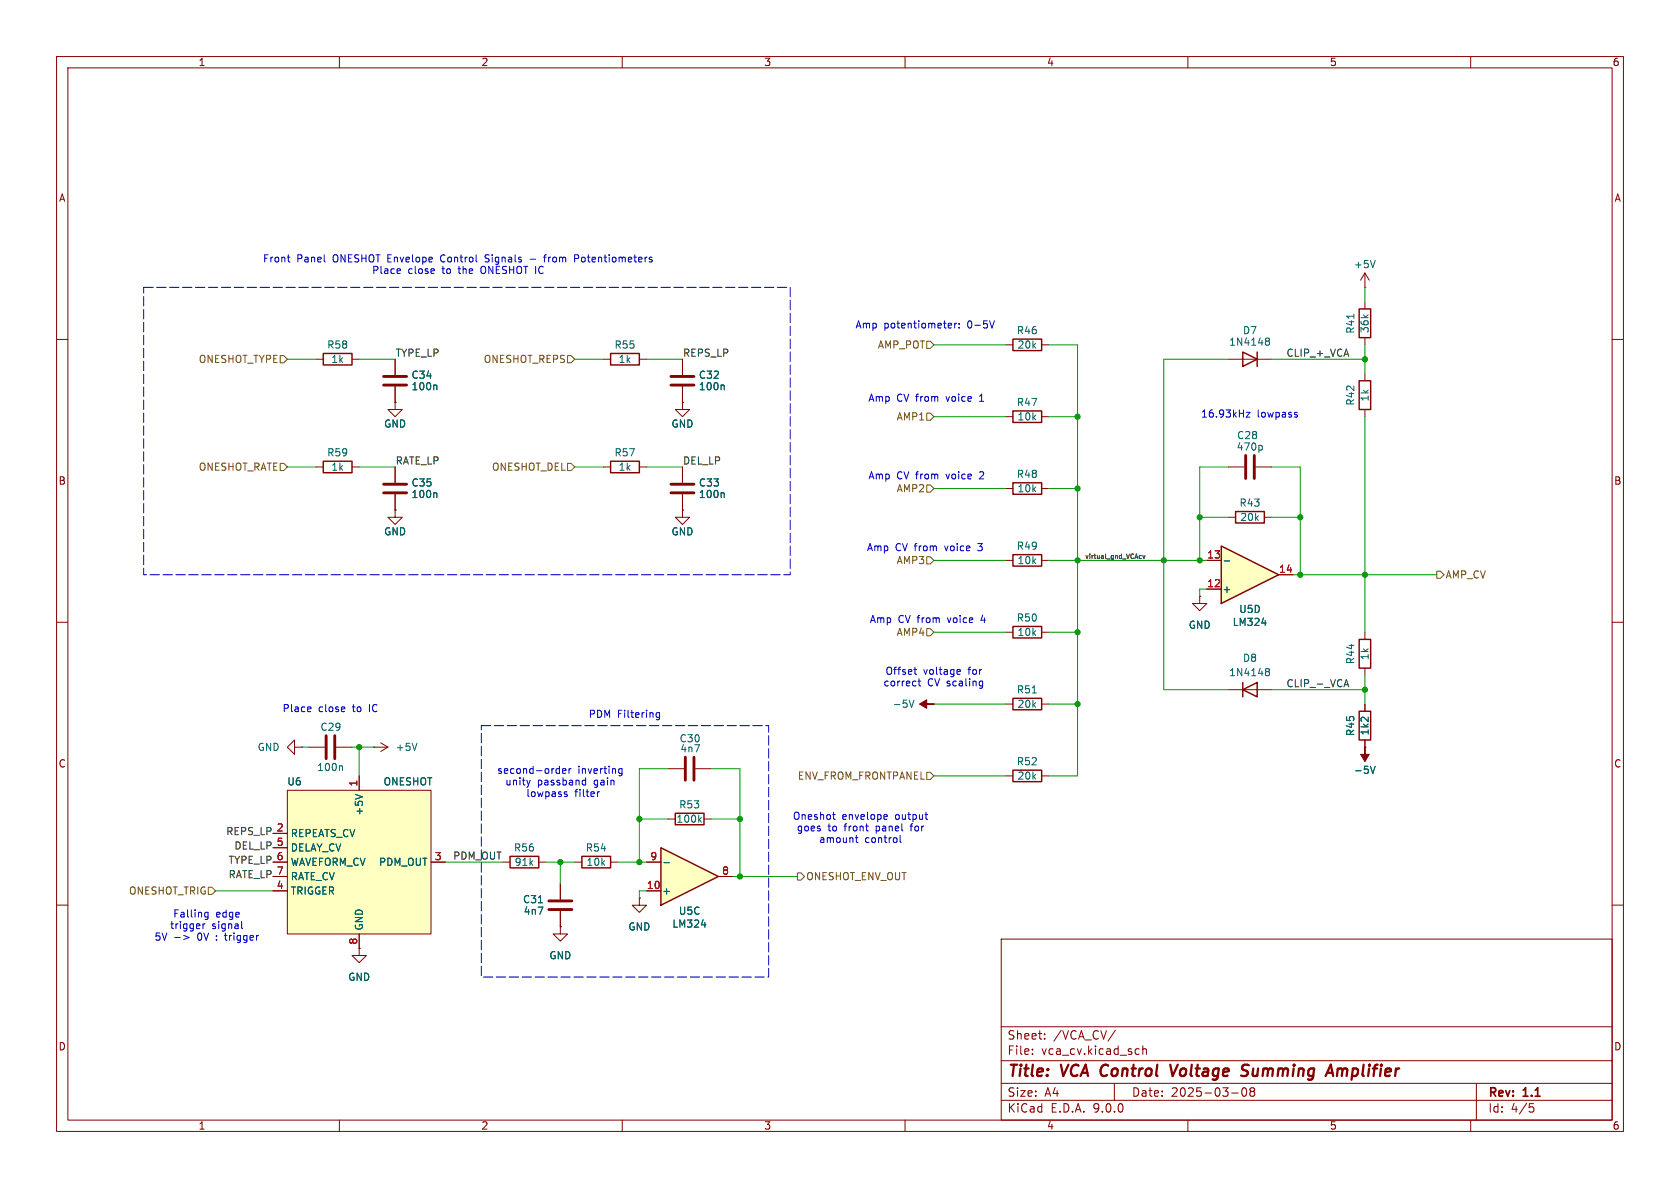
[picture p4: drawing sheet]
<svg xmlns="http://www.w3.org/2000/svg" width="297mm" height="210mm" viewBox="0 0 297 210" stroke-linecap="round" stroke-linejoin="round" font-family="sans-serif">
<g fill="none" stroke="#840000" stroke-width=".18">
<path d="M10 10h277v190h-277zM12 12h273v186h-273zM60 10v2M110 10v2M160 10v2M210 10v2M260 10v2M241.3 50.8h.1M241.3 48.3v2.5M241.3 48.3l-.8 1.2M241.3 48.3l.8 1.2M10 60h2"/>
<path d="M55.9 63.5h1.2M62.2 63.5h1.3M69.8 71.1v1.3h1.3l-1.3 1.3-1.2-1.3h1.2M69.8 71.1h.1M106.7 63.5h1.2M113 63.5h1.3M120.6 71.1v1.3h1.3l-1.3 1.3-1.2-1.3h1.2M120.6 71.1h.1M120.6 63.5v2.8M120.6 68.3v2.8M217.2 63.5h7.6M241.3 66v1.3"/>
<path d="M241.3 72.4v1.3M285 60h2M10 110h2M285 110h2M118.1 135.9h2.8M122.9 135.9h2.8M177.8 124.5h1.3M177.8 137.2h1.3M184.1 124.5h1.3M184.1 137.2h1.3M241.3 132.1h.1M113 158.8v1.2h1.3l-1.3 1.3-1.2-1.3h1.2"/>
<path d="M113 158.8h.1M118.1 144.8h1.3M124.5 144.8h1.2M10 160h2M177 166h108v32h-108zM285 160h2M60 198v2M110 198v2M160 198v2M177 194.5h108M177 191.5h108M177 187.5h108"/>
<path d="M177 181.5h108M182.5 186.3v.1M182.5 185.5v.1M184.7 183.6v.1M184.7 182.8v.1M197 191.5v3M197.2 182.1l-1.3 2M201 185.4l.4 .1M201.4 186.3l-.4 .1M202 185.5l.2-.1 .4 .1 .1 .9M202 184.9v1.5M210 198v2"/>
<path d="M217.7 193.2h1.2M219.7 192.4l.2-.1a.81 .81 0 0 1 .6 .6 .81 .81 0 0 1-.3 .8l-.2 .1a.81 .81 0 0 1-.3-1.4zM221.2 192.9l-.2 .3v.5l.2 .1 .5-.1 .1-.2-.1-.4-.2-.2M221.2 192.3l-.2 .3 .2 .3M221.2 192.9h.3M221.7 192.4l.1 .3-.3 .2M260 198v2M261 191.5v6.5M270.4 195.1h.7M270.5 195.7h.4l.3 .3-.2 .5-.5 .1"/>
</g>
<path d="M206.9 188.2l.4 2 .9-2M219.7 189.1l.6 .2a.49 .49 0 0 1 .3 .5 .49 .49 0 0 1-.4 .4h-.5M220.8 188.3a.85 .85 0 0 0-1.1 .1M236.5 188.9l-.2 1.3M237.1 188.9l-.6 .2" fill="none" stroke="#840000" stroke-width=".4"/>
<path d="M57.1 62.5h5.1v2h-5.1zM107.9 62.5h5.1v2h-5.1zM219.7 62.2l2.5 1.3-2.5 1.3zM222.2 62.2v2.6M240.3 67.3h2v5.1h-2zM179.1 123.4h5v2.1h-5zM179.1 136.1h5v2.1h-5zM119.4 143.8h5.1v2h-5.1z" fill="none" stroke="#840000" stroke-width=".25"/>
<path d="M223.8 59.8h.4l.2 .1v.2l-.2 .2M243.1 46l-.4 1.3M127.8 68.1l.2 .1v.7M223.8 60.2l.1 .1M223.9 60.3h.3M223.9 60.3l-.1 .1M224.2 60.3l.2 .2v.4l-.2 .1h-.4M182.5 122.5h.7M242.3 135.5l.4 1.2 .4-1.2M123.6 144.9l.4 .5M124 144.5l-.5 .5" fill="none" stroke="#006464" stroke-width=".18"/>
<path d="M241.3 132.1v1.3h.8l-.8 1.2-.8-1.2h.8z" fill="#840000" stroke="#840000" stroke-width=".18"/>
<path d="M118.6 68.1h4.1M118.6 66.5h4.1M121.2 133.9v4M122.7 133.9v4" fill="none" stroke="#840000" stroke-width=".51"/>
<path d="M116.8 149.9l10.2 5-10.2 5.1z" fill="#ffffc2"/>
<path d="M90.2 151.4h5v2h-5zM102.9 151.4h5v2h-5zM116.8 149.9l10.2 5-10.2 5.1z" fill="none" stroke="#840000" stroke-width=".25"/>
<g fill="none" stroke="#840000" stroke-width=".18">
<path d="M69.8 63.5v2.8M69.8 68.3v2.8M88.9 152.4h1.3M95.2 152.4h1.3M99.1 156.2v2.8M101.6 152.4h1.3M107.9 152.4h1.3M114.3 157.5h2.5M114.3 152.4h2.5M127 154.9h2.5M99.1 163.8v1.3h1.2l-1.2 1.3-1.3-1.3h1.3M99.1 163.8h.1"/>
<path d="M99.1 161v2.8"/>
</g>
<path d="M77 68.1l.2 .1v.7M95.2 159.6h.7M117.4 152.5h.9M124 163.5h.8" fill="none" stroke="#006464" stroke-width=".18"/>
<path d="M67.8 68.1h4.1M67.8 66.5h4.1M97 159.3h4.1M97 160.8h4.1" fill="none" stroke="#840000" stroke-width=".51"/>
<path d="M50.8 139.7h25.4v25.4h-25.4z" fill="#ffffc2"/>
<g fill="none" stroke="#840000" stroke-width=".18">
<path d="M55.9 82.6h1.2M62.2 82.6h1.3M69.8 90.2v1.2h1.3l-1.3 1.3-1.2-1.3h1.2M69.8 90.2h.1M69.8 82.6v2.7M69.8 87.4v2.8M106.7 82.6h1.2M113 82.6h1.3M120.6 90.2v1.2h1.3l-1.3 1.3-1.2-1.3h1.2M120.6 90.2h.1M120.6 82.6v2.7M120.6 87.4v2.8"/>
<path d="M177.8 86.4h1.3M177.8 99.1h1.3M184.1 86.4h1.3M184.1 99.1h1.3M241.3 111.8v1.2M241.3 118.1v1.3M50.8 139.7h25.4v25.4h-25.4zM52.1 132.1v-1.3l-1.3 1.3 1.3 1.3v-1.3h1.2M53.3 132.1h.1M54.6 132.1h2.8M59.4 132.1h2.8M63.5 137.2v2.5"/>
<path d="M48.3 147.3h2.5M48.3 149.9h2.5M48.3 152.4h2.5M48.3 154.9h2.5M48.3 157.5h2.5M76.2 152.4h2.5M63.5 167.6v1.3h1.3l-1.3 1.3-1.3-1.3h1.3M63.5 167.6h.1M63.5 165.1v2.5"/>
</g>
<path d="M77 87.1l.2 .2v.7M127.8 87.1l.2 .2v.7M60.4 135.4l.1 .2v.6M62.8 140.4l1.3 .5" fill="none" stroke="#006464" stroke-width=".18"/>
<path d="M57.1 81.5h5.1v2.1h-5.1zM107.9 81.5h5.1v2.1h-5.1zM179.1 85.3h5v2.1h-5zM179.1 98h5v2.1h-5zM240.3 113h2v5.1h-2z" fill="none" stroke="#840000" stroke-width=".25"/>
<path d="M67.8 87.1h4.1M67.8 85.6h4.1M118.6 87.1h4.1M118.6 85.6h4.1M57.7 130v4.1M59.2 130v4.1" fill="none" stroke="#840000" stroke-width=".51"/>
<path d="M215.9 96.5l10.2 5.1-10.2 5.1z" fill="#ffffc2"/>
<path d="M179.1 59.9h5v2.1h-5zM240.3 54.6h2v5.1h-2zM179.1 72.6h5v2.1h-5zM215.9 96.5l10.2 5.1-10.2 5.1zM218.4 90.4h5.1v2.1h-5.1zM179.1 110.7h5v2.1h-5zM219.7 121.9l2.5-1.2v2.5zM219.7 120.7v2.5M240.3 125.7h2v5.1h-2z" fill="none" stroke="#840000" stroke-width=".25"/>
<g fill="none" stroke="#840000" stroke-width=".18">
<path d="M241.3 53.3v1.3M241.3 59.7v1.3M69.8 71.1h.1M69.8 63.5v2.8M69.8 68.3v2.8M120.6 71.1h.1M120.6 63.5v2.8M120.6 68.3v2.8M177.8 73.7h1.3M177.8 61h1.3M184.1 73.7h1.3M184.1 61h1.3"/>
<path d="M69.8 90.2h.1M69.8 82.6v2.7M69.8 87.4v2.8M120.6 90.2h.1M120.6 82.6v2.7M120.6 87.4v2.8M213.4 99.1h2.5M217.2 91.4h1.2M217.2 82.6h2.8M222 82.6h2.8M223.5 91.4h1.3M177.8 111.8h1.3"/>
<path d="M184.1 111.8h1.3M212.1 105.4v1.3h1.3l-1.3 1.3-1.3-1.3h1.3M212.1 105.4h.1M213.4 104.1h2.5M226.1 101.6h2.5M63.5 137.2v2.5M66 132.1h.1M66 132.1h2.6M67.3 131.3l1.3 .8M68.6 132.1l-1.3 .7M165.1 124.5h.1M217.2 121.9h7.6"/>
<path d="M241.3 132.1h.1M241.3 124.5v1.2M241.3 130.8v1.3M48.3 157.5h2.5M48.3 152.4h2.5M48.3 154.9h2.5M48.3 147.3h2.5M48.3 149.9h2.5M76.2 152.4h2.5M99.1 156.2v2.8M113 158.8h.1M114.3 157.5h2.5"/>
<path d="M114.3 152.4h2.5M127 154.9h2.5M63.5 167.6h.1M63.5 165.1v2.5M99.1 163.8h.1M99.1 161v2.8"/>
</g>
<g fill="none" stroke="#006464" stroke-width=".18">
<path d="M239.3 55.5v.8M77 68.1l.2 .1v.7M127.8 68.1l.2 .1v.7M222.9 78.7l.3 .3v.3l-.3 .3M77 87.1l.2 .2v.7M127.8 87.1l.2 .2v.7M216.4 99.2h1M223.1 110.1h.8M223.8 118.7h.1M223.8 118.2h.4l.2 .1v.2l-.2 .2M223.9 118.7h.3M223.9 118.7l-.1 .1"/>
<path d="M224.2 118.7l.2 .3v.3l-.2 .2-.4-.1M73.7 131.4l-.4 1.3M160.7 123.8l.5 1.2 .4-1.2M242.3 135.5l.4 1.2 .4-1.2M62.8 140.4l1.3 .5M95.2 159.6h.7M117.4 152.5h.9M124 163.5h.8"/>
</g>
<path d="M162.6 124.5l1.2-.8v.8h1.3h-1.3v.7z" fill="#840000" stroke="#840000" stroke-width=".18"/>
<path d="M220.2 80.5v4.1M221.7 80.5v4.1" fill="none" stroke="#840000" stroke-width=".51"/>
<g fill="none" stroke="#725600" stroke-width=".18">
<path d="M49.5 62.9h.7l.6 .6-.6 .6h-.7zM100.3 62.9h.7l.6 .6-.6 .6h-.7zM163.8 60.3h.7l.6 .7-.6 .6h-.7zM163.8 73h.7l.6 .7-.6 .6h-.7zM49.5 81.9h.7l.6 .7-.6 .6h-.7zM100.3 81.9h.7l.6 .7-.6 .6h-.7zM163.8 85.7h.7l.6 .7-.6 .6h-.7zM163.8 98.4h.7l.6 .7-.6 .6h-.7zM163.8 111.1h.7l.6 .7-.6 .6h-.7zM254 101h.6l.7 .6-.7 .6h-.6zM163.8 136.5h.7l.6 .7-.6 .6h-.7zM36.8 156.8h.7l.6 .7-.6 .6h-.7z"/>
<path d="M141 154.3h.6l.6 .6-.6 .7h-.6z"/>
</g>
<path d="M201.5 98.2h.3M201.8 98.7h-.3M202 98.2l.2 .5 .2-.5M237.7 121h.6M238 120.1l.4 1.3" fill="none" stroke="#0f0f0f" stroke-width=".18"/>
<g fill="none" stroke="#009600" stroke-width=".18">
<path d="M241.3 50.8v2.5M50.8 63.5h5.1M63.5 63.5h6.3M101.6 63.5h5.1M114.3 63.5h6.3M165.1 61h12.7M165.1 73.7h12.7M185.4 61h5.1v76.2h-5.1M185.4 73.7h5.1M217.2 63.5h-11.5v58.4h11.5M224.8 63.5h16.5M241.3 61v5"/>
<path d="M241.3 73.7v38.1M50.8 82.6h5.1M63.5 82.6h6.3M101.6 82.6h5.1M114.3 82.6h6.3M165.1 99.1h12.7M165.1 86.4h12.7M185.4 99.1h28M185.4 86.4h5.1M212.1 91.4h5.1M217.2 82.6h-5.1v16.5M224.8 82.6h5.1v19"/>
<path d="M224.8 91.4h5.1M165.1 111.8h12.7M185.4 111.8h5.1M213.4 104.1h-1.3v1.3M228.6 101.6h25.4M241.3 119.4v5.1M53.3 132.1h1.3M62.2 132.1h3.8M63.5 132.1v5.1M118.1 135.9h-5.1v16.5M125.7 135.9h5.1v19M165.1 137.2h12.7"/>
<path d="M165.1 124.5h12.7M185.4 124.5h5.1M224.8 121.9h16.5M38.1 157.5h10.2M78.7 152.4h10.2M96.5 152.4h5.1M99.1 152.4v3.8M109.2 152.4h5.1M113 144.8h5.1M114.3 157.5h-1.3v1.3M125.7 144.8h5.1M129.5 154.9h11.5"/>
</g>
<g fill="none" stroke="#0000c2" stroke-width=".18">
<path d="M50.8 45.5h.5M51 46.2l.3 .1M57.4 46.2l.1 .1M70.6 47.5l.2 .3-.6 .1M70.7 48.3l-.1 .1M85.7 46.2l.2 .1M86 45l-.3 .3 .3 .3M93.7 45.8h1M96.1 45.5h.5M96.6 45l-.3 .2v1.1M101.6 45.7l.6-.1 .1-.1v-.3l-.7-.2v1.3M115.3 45.9v.3"/>
<path d="M167.8 57.1l.4 .1v.2l-.6 .2M168.2 57.9l-.4 .1M168.8 57.1v.9M169.1 57.1l-.3 .3M169.6 57.9v.1M169.6 57.2v.1M175.8 56.7l-.4 1.3M173.2 70.9h.7M173.3 70h-.1M220.3 72.9h.7l-.7 .8h.7M229 72.9h.3M229 73.3l.3 .1 .1 .2-.2 .1h-.2"/>
<path d="M161.6 118.4h.4M161.7 117.9v1.1l.3 .2M162.5 120v1.1l.3 .2M169.4 118.4h.3l.1 .3-.6 .1M169.7 119.1l-.3 .1M54.8 125l.2 .3-.6 .1M54.9 125.7l-.1 .1M93.7 137.9l-.3 .9M98.8 135.9h.1M98.9 135.5v1.2M98.9 136.7h-.1M99.4 136.3l.7-.1-.1-.3h-.4l-.2 .2 .1 .6h.5"/>
<path d="M100.6 135.9v.8M101 135.9l-.4 .2M103.2 137.9l.3 .1M103.5 137.5v1.3M103.5 138.7l-.3 .1M105.6 140v.8M106 140l-.4 .2M110 135.9h-.4l-.2 .2 .1 .6h.5M110 135.9v1l-.3 .2h-.3M116.6 126v1l-.2 .2h-.3M116.6 126h-.4l-.2 .2 .1 .6h.5M162.3 120.4h.5"/>
<path d="M173.4 120.4l.3 .1M173.7 121.2l-.3 .1M173.7 120.4v1l-.2 .3M99.8 140.3l.5 .3-.1 .2h-.3M99.8 140h.4M147.2 144h.5M147.4 143.6v1.1l.3 .1M151.2 148.1h.5M151.4 147.7v1.1l.3 .1M156.4 144l.4 .1 .1 .2-.6 .1M156.8 144.8h-.4M159.1 147.7v1.1l.2 .1"/>
<path d="M163.5 144h.5M163.8 144.8h.2M30.9 165.7h1M32.5 165.4l.9 .3-.9 .4M35.9 163.3v.9M36 163.4l-.1 .2M36.2 162l.2 .1h.4M36.8 161.3v1l-.3 .2h-.3M36.8 161.3h-.4l-.2 .1M42.7 162.9v1.1l.2 .2"/>
</g>
<path d="M25.4 50.8h114.3v50.8h-114.3zM85.1 128.3h50.8v44.4h-50.8z" fill="none" stroke="#0000c2" stroke-width=".18" stroke-dasharray="1.7 .6"/>
<g fill="#009600" stroke="#009600" stroke-width=".18">
<circle cx="113" cy="144.8" r=".46"/>
<circle cx="130.8" cy="154.9" r=".46"/>
<circle cx="130.8" cy="144.8" r=".46"/>
<circle cx="63.5" cy="132.1" r=".46"/>
<circle cx="99.1" cy="152.4" r=".46"/>
<circle cx="113" cy="152.4" r=".46"/>
<circle cx="190.5" cy="124.5" r=".46"/>
<circle cx="212.1" cy="91.4" r=".46"/>
<circle cx="205.7" cy="99.1" r=".46"/>
<circle cx="190.5" cy="99.1" r=".46"/>
<circle cx="190.5" cy="73.7" r=".46"/>
<circle cx="190.5" cy="86.4" r=".46"/>
<circle cx="190.5" cy="111.8" r=".46"/>
<circle cx="229.9" cy="101.6" r=".46"/>
<circle cx="241.3" cy="101.6" r=".46"/>
<circle cx="212.1" cy="99.1" r=".46"/>
<circle cx="241.3" cy="121.9" r=".46"/>
<circle cx="229.9" cy="91.4" r=".46"/>
<circle cx="241.3" cy="63.5" r=".46"/>
</g>
<g font-size="2.8" fill="#840000">
<text x="178" y="190.9">Title:</text>
<text x="187.7" y="190.9">VCA Control</text>
<text x="208.6" y="190.9">Voltage</text>
<text x="222" y="190.9">Summing</text>
<text x="237.9" y="190.9">Amplifier</text>
</g>
<g font-size="2.1" fill="#840000">
<text x="178" y="184">Sheet:</text>
<text x="186.2" y="184">/VCA_CV/</text>
<text x="178" y="186.7">File:</text>
<text x="184.1" y="186.7">vca_cv.kicad_sch</text>
<text x="178" y="196.9">KiCad</text>
<text x="178" y="194.1">Size:</text>
<text x="184.7" y="194.1">A4</text>
<text x="185.7" y="196.9">E.D.A.</text>
<text x="193.3" y="196.9">9.0.0</text>
<text x="200" y="194.1">Date:</text>
<text x="207" y="194.1">2025-03-08</text>
<text x="263" y="194.3">Rev:</text>
<text x="263" y="196.9">Id:</text>
<text x="267.1" y="196.9">4/5</text>
<text x="269.4" y="194.3">1.1</text>
</g>
<g font-size="1.8" fill="#840000">
<text x="35" y="11.9">1</text>
<text x="85" y="11.9">2</text>
<text x="135" y="11.9">3</text>
<text x="185" y="11.9">4</text>
<text x="235" y="11.9">5</text>
<text x="285" y="11.9">6</text>
<text x="10.3" y="35.9">A</text>
<text x="285.3" y="35.9">A</text>
<text x="10.3" y="85.9">B</text>
<text x="285.3" y="85.9">B</text>
<text x="10.3" y="135.9">C</text>
<text x="285.3" y="135.9">C</text>
<text x="10.3" y="185.9">D</text>
<text x="285.3" y="185.9">D</text>
<text x="35" y="199.9">1</text>
<text x="85" y="199.9">2</text>
<text x="135" y="199.9">3</text>
<text x="185" y="199.9">4</text>
<text x="235" y="199.9">5</text>
<text x="285" y="199.9">6</text>
</g>
<g font-size="1.8" fill="#0000c2">
<text x="46.4" y="46.5">Front</text>
<text x="52.5" y="46.5">Panel</text>
<text x="59" y="46.5">ONESHOT Envelope</text>
<text x="78.4" y="46.5">Control</text>
<text x="86.4" y="46.5">Signals</text>
<text x="97.3" y="46.5">from</text>
<text x="102.8" y="46.5">Potentiometers</text>
<text x="65.7" y="48.5">Place</text>
<text x="72.1" y="48.5">close</text>
<text x="78.3" y="48.5">to</text>
<text x="81.4" y="48.5">the</text>
<text x="85.5" y="48.5">ONESHOT IC</text>
<text x="151.1" y="58.3">Amp</text>
<text x="156.2" y="58.3">potentiometer:</text>
<text x="171.1" y="58.3">0-5V</text>
<text x="153.4" y="71.2">Amp</text>
<text x="158.5" y="71.2">CV from</text>
<text x="167.6" y="71.2">voice</text>
<text x="173.6" y="71.2">1</text>
<text x="212.2" y="74">16.93kHz</text>
<text x="222.2" y="74">lowpass</text>
<text x="153.4" y="84.9">Amp</text>
<text x="158.5" y="84.9">CV from</text>
<text x="167.6" y="84.9">voice</text>
<text x="173.6" y="84.9">2</text>
<text x="153.2" y="97.6">Amp</text>
<text x="158.3" y="97.6">CV from</text>
<text x="167.3" y="97.6">voice</text>
<text x="173.4" y="97.6">3</text>
<text x="153.7" y="110.3">Amp</text>
<text x="158.8" y="110.3">CV from</text>
<text x="167.8" y="110.3">voice</text>
<text x="173.9" y="110.3">4</text>
<text x="156.4" y="119.4">Offset</text>
<text x="163.2" y="119.4">voltage</text>
<text x="171.3" y="119.4">for</text>
<text x="156.1" y="121.4">correct</text>
<text x="164" y="121.4">CV scaling</text>
<text x="49.9" y="126.1">Place</text>
<text x="56.3" y="126.1">close</text>
<text x="62.5" y="126.1">to</text>
<text x="65.5" y="126.1">IC</text>
<text x="104" y="127.1">PDM Filtering</text>
<text x="87.8" y="136.9">second-order</text>
<text x="102.1" y="136.9">inverting</text>
<text x="89.2" y="138.9">unity</text>
<text x="92.9" y="141">lowpass</text>
<text x="95" y="138.9">passband</text>
<text x="101.6" y="141">filter</text>
<text x="105.1" y="138.9">gain</text>
<text x="140.1" y="145.1">Oneshot</text>
<text x="140.8" y="147.2">goes</text>
<text x="144.7" y="149.2">amount</text>
<text x="146.4" y="147.2">to</text>
<text x="148.9" y="145.1">envelope</text>
<text x="149.4" y="147.2">front</text>
<text x="152.9" y="149.2">control</text>
<text x="155.1" y="147.2">panel</text>
<text x="158.4" y="145.1">output</text>
<text x="161.5" y="147.2">for</text>
<text x="27.2" y="166.5">5V</text>
<text x="30" y="164.4">trigger</text>
<text x="30.5" y="162.4">Falling</text>
<text x="35" y="166.5">0V</text>
<text x="37.4" y="164.4">signal</text>
<text x="38.2" y="162.4">edge</text>
<text x="38.5" y="166.5">:</text>
<text x="40.3" y="166.5">trigger</text>
</g>
<g font-size="1.8" fill="#006464">
<text x="239.3" y="47.6">+5V</text>
<text x="179.7" y="59.3">R46</text>
<text x="219.6" y="59.3">D7</text>
<text x="239.6" y="59.1" transform="rotate(-90 239.6 59.1)">R41</text>
<text x="242.2" y="59" transform="rotate(-90 242.2 59)">36k</text>
<text x="57.7" y="61.8">R58</text>
<text x="58.5" y="64.4">1k</text>
<text x="108.5" y="61.8">R55</text>
<text x="109.3" y="64.4">1k</text>
<text x="179.8" y="61.8">20k</text>
<text x="217.2" y="61.3">1N4148</text>
<text x="72.7" y="69.2">100n</text>
<text x="72.7" y="67.2">C34</text>
<text x="123.5" y="69.2">100n</text>
<text x="123.5" y="67.2">C32</text>
<text x="179.7" y="72">R47</text>
<text x="239.6" y="71.8" transform="rotate(-90 239.6 71.8)">R42</text>
<text x="242.2" y="71.1" transform="rotate(-90 242.2 71.1)">1k</text>
<text x="67.8" y="75.8">GND</text>
<text x="118.6" y="75.8">GND</text>
<text x="179.8" y="74.5">10k</text>
<text x="218.6" y="77.8">C28</text>
<text x="57.7" y="80.9">R59</text>
<text x="58.5" y="83.4">1k</text>
<text x="108.5" y="80.9">R57</text>
<text x="109.3" y="83.4">1k</text>
<text x="218.5" y="79.9">470p</text>
<text x="72.7" y="88.2">100n</text>
<text x="72.7" y="86.2">C35</text>
<text x="123.5" y="88.2">100n</text>
<text x="123.5" y="86.2">C33</text>
<text x="179.7" y="84.7">R48</text>
<text x="179.8" y="87.2">10k</text>
<text x="219" y="89.8">R43</text>
<text x="67.8" y="94.8">GND</text>
<text x="118.6" y="94.8">GND</text>
<text x="219.2" y="92.3">20k</text>
<text x="179.7" y="97.4">R49</text>
<text x="179.8" y="99.9">10k</text>
<text x="216" y="105">+</text>
<text x="179.7" y="110.1">R50</text>
<text x="179.8" y="112.6">10k</text>
<text x="210.1" y="111.4">GND</text>
<text x="217.8" y="110.8">LM324</text>
<text x="219" y="108.6">U5D</text>
<text x="217.2" y="119.7">1N4148</text>
<text x="219.6" y="117.2">D8</text>
<text x="239.6" y="117.5" transform="rotate(-90 239.6 117.5)">R44</text>
<text x="242.2" y="116.8" transform="rotate(-90 242.2 116.8)">1k</text>
<text x="157.7" y="125.3">-5V</text>
<text x="179.7" y="122.8">R51</text>
<text x="179.8" y="125.3">20k</text>
<text x="56.6" y="129.4">C29</text>
<text x="120.1" y="131.4">C30</text>
<text x="239.6" y="130.2" transform="rotate(-90 239.6 130.2)">R45</text>
<text x="242.2" y="130.1" transform="rotate(-90 242.2 130.1)">1k2</text>
<text x="45.4" y="132.9">GND</text>
<text x="56" y="136.5">100n</text>
<text x="69.9" y="132.9">+5V</text>
<text x="120.2" y="133.2">4n7</text>
<text x="179.7" y="135.5">R52</text>
<text x="239.3" y="137">-5V</text>
<text x="50.7" y="139">U6</text>
<text x="67.7" y="139">ONESHOT</text>
<text x="120" y="143.1">R53</text>
<text x="179.8" y="138">20k</text>
<text x="51.3" y="148.2">REPEATS_CV</text>
<text x="64.4" y="144.3" transform="rotate(-90 64.4 144.3)">+5V</text>
<text x="119.5" y="145.6">100k</text>
<text x="51.3" y="150.7">DELAY_CV</text>
<text x="51.3" y="153.3">WAVEFORM_CV</text>
<text x="51.3" y="155.8">RATE_CV</text>
<text x="66.9" y="153.3">PDM_OUT</text>
<text x="90.8" y="150.7">R56</text>
<text x="90.9" y="153.3">91k</text>
<text x="103.5" y="150.7">R54</text>
<text x="103.6" y="153.3">10k</text>
<text x="51.3" y="158.3">TRIGGER</text>
<text x="92.4" y="159.9">C31</text>
<text x="92.5" y="161.9">4n7</text>
<text x="117" y="158.3">+</text>
<text x="119.9" y="161.9">U5C</text>
<text x="64.4" y="164.6" transform="rotate(-90 64.4 164.6)">GND</text>
<text x="111" y="164.7">GND</text>
<text x="118.8" y="164.2">LM324</text>
<text x="61.5" y="173.6">GND</text>
<text x="97" y="169.8">GND</text>
</g>
<g font-size="1.8" fill="#725600">
<text x="35" y="64.4">ONESHOT_TYPE</text>
<text x="85.4" y="64.4">ONESHOT_REPS</text>
<text x="155.1" y="61.8">AMP_POT</text>
<text x="158.4" y="74.5">AMP1</text>
<text x="35" y="83.4">ONESHOT_RATE</text>
<text x="86.9" y="83.4">ONESHOT_DEL</text>
<text x="158.4" y="87.2">AMP2</text>
<text x="158.4" y="99.9">AMP3</text>
<text x="255.5" y="102.5">AMP_CV</text>
<text x="158.4" y="112.6">AMP4</text>
<text x="140.9" y="138">ENV_FROM_FRONTPANEL</text>
<text x="142.4" y="155.8">ONESHOT_ENV_OUT</text>
<text x="22.7" y="158.3">ONESHOT_TRIG</text>
</g>
<g font-size="1.8" fill="#0f0f0f">
<text x="69.8" y="63.2">TYPE_LP</text>
<text x="120.6" y="63.2">REPS_LP</text>
<text x="227.3" y="63.2">CLIP_+_VCA</text>
<text x="69.8" y="82.2">RATE_LP</text>
<text x="120.6" y="82.2">DEL_LP</text>
<text x="227.3" y="121.6">CLIP_-_VCA</text>
<text x="39.9" y="147.8">REPS_LP</text>
<text x="40.3" y="152.9">TYPE_LP</text>
<text x="40.3" y="155.5">RATE_LP</text>
<text x="41.3" y="150.4">DEL_LP</text>
<text x="80" y="152.1">PDM_OUT</text>
</g>
<g font-size="1.8" fill="#a90000">
<text x="213.3" y="98.8">13</text>
<text x="226" y="101.3">14</text>
<text x="213.3" y="103.9">12</text>
<text x="63.2" y="139.1" transform="rotate(-90 63.2 139.1)">1</text>
<text x="48.8" y="147.1">2</text>
<text x="48.8" y="149.6">5</text>
<text x="48.8" y="152.1">6</text>
<text x="48.8" y="154.7">7</text>
<text x="76.8" y="152.1">3</text>
<text x="114.9" y="152.1">9</text>
<text x="127.6" y="154.7">8</text>
<text x="48.8" y="157.2">4</text>
<text x="114.3" y="157.2">10</text>
<text x="63.2" y="167.1" transform="rotate(-90 63.2 167.1)">8</text>
</g>
<text font-size="1.1" fill="#0f0f0f" x="191.8" y="98.8">virtual_gnd_VCAcv</text>
</svg>
